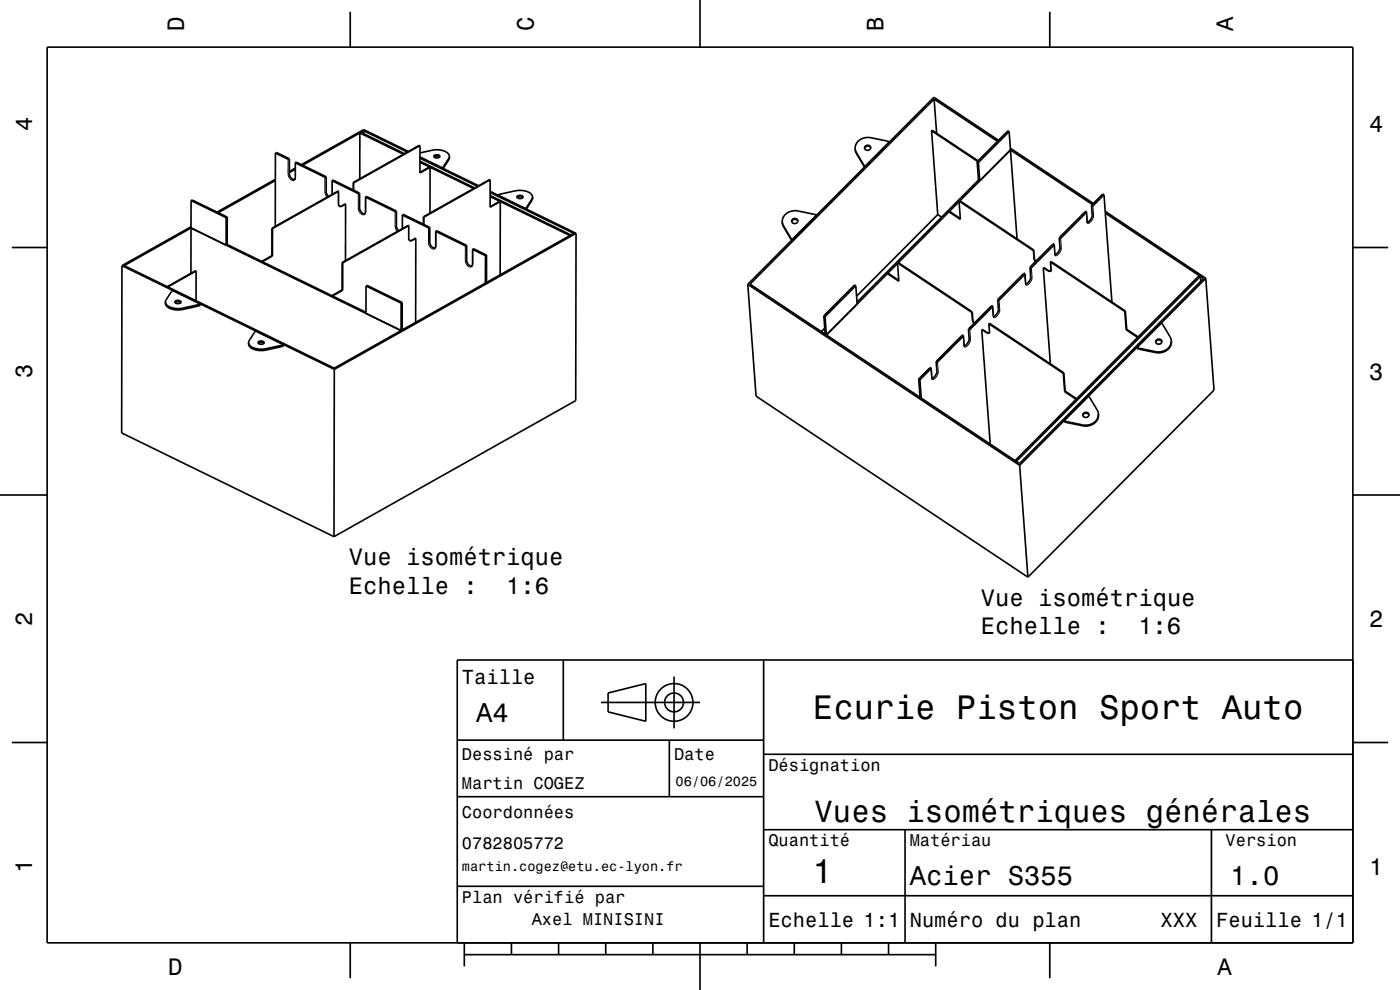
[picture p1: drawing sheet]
<svg xmlns="http://www.w3.org/2000/svg" width="297mm" height="210mm" viewBox="0 0 297 210" stroke-linecap="round" stroke-linejoin="round" font-family="sans-serif">
<g fill="none" stroke="#000" stroke-width=".21">
<path d="M61.1 36.9a1.13 1.13 0 0 0 1.4 1.2l.2-.4M61.1 33.8v3.1M61.4 36.8l-.3 .1M62.6 37.6l.1 .1M62.7 34.6v3.1M68.9 37.6v3.1M70.5 38.4v2.8M75.1 38.8v1.6M94.1 35.4v.3M95.2 33.6v.3M181.7 32.4v.1M183.2 34.9v.2"/>
<path d="M68.9 40.7l.2 .7 .3 .4M69.2 40.7h-.3M71.8 43.2a.51 .51 0 0 0 .2 .6 .51 .51 0 0 0 .6 0M71.8 40.6v2.6M71.8 43.2h.1M72.5 43.7l.1 .1M73.3 43.4l-.7 .4M76 44.2a1.13 1.13 0 0 0 1.4 1.2l.2-.4M76 41.1v3.1M76.3 44.1l-.3 .1M77.5 44.9l.1 .1M77.6 41.8v3.2"/>
<path d="M83.8 48l.2 .7 .3 .4M83.8 44.9v3.1M84.1 47.9l-.3 .1M85.4 45.6v2.9M86.7 50.5a.51 .51 0 0 0 .2 .6 .51 .51 0 0 0 .6 0M86.7 47.9v2.6M86.7 50.5h.1M87.4 51l.1 .1M88.2 50.6l-.7 .5M90 46v1.6M90.9 51.5a1.13 1.13 0 0 0 1.4 1.2l.2-.5M90.9 48.3v3.2"/>
<path d="M91.2 51.4l-.3 .1M92.4 52.2h.1M92.5 49.1v3.1M98.7 55.3a1.24 1.24 0 0 0 1.3 1.3l.3-.6M98.7 52.2v3.1M99 55.2l-.3 .1M100.2 56h.1M100.3 52.9v3.1M111.7 44v.3M112.8 42.2v.3M166.2 47.9v.2M167.7 50.5l.1 .2"/>
<path d="M217.4 58.2l.2 2.1M218.7 58.8l.2 .1M218.8 56.8l.1 2.1M218.9 58.9a1.72 1.72 0 0 1-1.3 1.6v-.2M219.2 53.1l.1 1.8M219.3 54.9l.3 .6M219.4 54.8l-.1 .1M221.3 56.9l.9 .5M222.3 57.3l-.1 .1M222.9 55.6l.1 1.7M223 57.3h.1M223 57.3a.44 .44 0 0 1-.4 .4 .44 .44 0 0 1-.4-.3"/>
<path d="M223.6 52l.2 2.1M223.8 54v.1M224.9 52.6l.3 .1M225 50.6l.2 2.1M225.2 52.7a1.73 1.73 0 0 1-1.3 1.6l-.1-.2M230.5 45.1l.1 2.1M230.6 47.1v.1M231.7 45.7l.3 .1M231.8 43.7l.2 2.1M232 45.8v.1a1.73 1.73 0 0 1-1.3 1.5l-.1-.2M38.8 65.4v.2M42 64.6v.3"/>
<path d="M56.4 74v.3M59.7 73.3v.2M197.5 78.2l.2 2.1M198.8 78.8l.2 .1M198.9 76.8l.1 2.1M199 78.9a1.73 1.73 0 0 1-1.3 1.6v-.2M204.4 71.3l.1 2.1M204.5 73.3v.1M205.6 71.9l.3 .1M205.7 69.9l.2 2.1M205.9 72a1.73 1.73 0 0 1-1.3 1.6l-.1-.2M206.1 66.2l.1 1.8"/>
<path d="M206.2 68l.4 .7M206.4 67.9l-.2 .1M208.3 70l.8 .5M209.2 70.4l-.1 .1M209.8 68.7l.1 1.8M209.9 70.4v.1M209.9 70.5a.44 .44 0 0 1-.3 .3 .44 .44 0 0 1-.5-.3M210.6 65.1l.1 2.1M210.7 67.1v.1M211.8 65.7l.3 .1M211.9 63.7l.2 2.1M212.1 65.8a1.71 1.71 0 0 1-1.3 1.6l-.1-.2"/>
<path d="M217.6 60.2v.1M241.7 73.9v.2M245.1 74.6v.2M197.7 80.2v.1M226.2 89.4l.1 .2M229.6 90.1l.1 .2"/>
</g>
<g fill="none" stroke="#000" stroke-width=".35">
<path d="M10 10h277v190h-277zM74.3 2.5v7.5M148.5 0v10M222.7 2.5v7.5M58.4 38l-12.4 7M58.4 38.3l-12.1 6.8M58.4 32.5l2.7 1.3 .3-.1M58.4 32.5v15.5M58.4 32.5l.3-.2 2.7 1.4M61.4 33.7v3.1a.97 .97 0 0 0 1.2 1.1v-3.4M62.6 34.5l6.3 3.1 .3-.1M62.6 34.5l.3-.1 6.3 3.1"/>
<path d="M62.6 35.7l-1.2 .7M62.6 35.9l-1.2 .7M69.2 37.5v3.4l.5 .8M70.5 38.3l5.5 2.8 .3-.1M70.5 38.3l.2-.1 5.6 2.8M70.5 38.3v2.9M74.9 38.7v1.6M75 38.7h-.1M76.3 28.2l9.3 4.5M76.3 28.2v9.7M76.3 28.2l-12.1 6.8M76.6 28.1l-.3 .1"/>
<path d="M76.6 28.1l9.2 4.5M77.2 27.7l-.6 .4M77.2 27.7l9.2 4.6M77.2 27.7v.7M86.6 32.1l-9.4-4.6-13.3 7.4M89.1 34.4l11.4 5.6M89.1 34.2l11.6 5.7M89.1 33.3l12.4 6.1M89.1 33.6l12.2 5.9M89.1 32.4l2.5-.5a3.4 3.4 0 0 1 3.7 1v.3M89.1 30.9l-14.2 7.8M89.1 30.9l-.1-.1-14 7.9"/>
<path d="M89.1 30.9v5.8l2.1-1.2M91.2 35.5l-.1-.1-2 1.2M91.2 35.5v9.7M92.1 33.3l.6-.2 .6 .2M92.1 33a.79 .79 0 0 1 1.2 .2 .76 .76 0 0 1-1.3-.1zM95.3 33.2v.6l-1.3 1.9M95.3 33.2l-.1 .4-1.4 2M104 38.1l-14.2 7.9M104 38.1v5.9l2.1-1.2M104 38.1h-.1l-14 7.9M181.4 31.5a2.61 2.61 0 0 1 3.4-2.3l3.9 .9-2.6 2.6M181.4 31.5l.3 .8 1.8 3"/>
<path d="M181.4 31.5l.3 1 1.7 2.9M184.7 31.4a.7 .7 0 0 0-.7-.4 .7 .7 0 0 0-.6 .5M197.6 27.7l.1-.1 9.8 6.5M197.6 27.7l9.8 6.5M197.6 27.7l1.3 17.8M198.2 21l.5 7.3M198.2 21l-39.1 39.3 16 10.6M198.2 21l13.4 9M207.3 34.3l.3 3.9M207.3 34.3l.3 .2M207.6 34.5l.2 3.9-.2-.2M207.6 38.2l-25.8 25.9"/>
<path d="M211.8 29.8l-13.7-9.2-39.5 39.7M214.1 27.9l-.3-.1-6.5 6.5M214.1 27.9l1.7 22.8M214.1 27.9l-6.5 6.6M214.3 31.4l17.6 11.8M2.5 52.5h7.5M25.9 56.3l-.1 35.5 45.1 22M25.9 56.3l45 22.1M40.5 48.1l-14.6 8.2M40.5 42.5v15.5M40.5 42.5l7.5 3.7M40.5 42.5l.3-.1 7.4 3.7"/>
<path d="M41.6 57.5l-.1-.1-6 3.4M41.6 57.5l-6 3.4M41.6 57.5v6.3M48 46.2v5.8l.2-.1M48.2 51.9l29.4 14.3M48.2 46.1v5.8M48.2 46.1l-.2 .1M57.7 54.2l-2.2 1.3h.1l2.2-1.2M57.7 54.2l.1 .1M57.7 48.4v5.8M57.7 48.4l.1 .1M57.8 48.5v5.8"/>
<path d="M71.8 40.6l.1 3 .4 .2 .9-.5 .1 .1v11.9M71.8 40.6l-14.1 7.8M71.8 40.6l-14 7.9M72.6 55.7v5.8M72.6 55.7h.1M72.7 55.7v5.9M76.3 41v3.1a.97 .97 0 0 0 1.2 1.1v-3.4M77.5 41.8l.3-.1 6.3 3.1M77.5 41.8l6.3 3.1 .3-.1M84.1 44.8v3.1l.1 .5 .4 .5M85.4 45.6l5.5 2.7h.3M85.4 45.6l.2-.1 5.6 2.8"/>
<path d="M85.4 45.6v2.9M86.7 47.9l.1 3 .4 .1 .9-.5 .1 .1v17.8M86.7 47.9l-14.1 7.8M86.7 47.9l-14 7.8M89.8 46v1.6M89.9 46h-.1M91.2 48.3v3.1a.96 .96 0 0 0 1.1 1.1l.1-3.5M92.4 49h.3l6.3 3.1M92.4 49l6.3 3.2 .3-.1M99 52.1v3.1a.96 .96 0 0 0 1.2 1.1l.1-3.4M100.3 52.9l.2-.1 2.7 1.3M100.3 52.9l2.7 1.3"/>
<path d="M103 54.2v5.9M103.2 54.1v5.8M103.2 54.1l-.2 .1M104 41.7l16.9 8.3M104 41.5l17.1 8.3M104 40.8l17.7 8.7-50.8 28.6-44.6-21.8 14.2-7.9 44.6 21.7v-5.8M104 40.6l18.2 8.9M106.1 42.8l-.1-.1-2 1.1M106.1 42.8v15.5M109.7 41.9l.6-.2 .6 .2M109.7 41.6a.79 .79 0 0 1 1.3 .2 .76 .76 0 0 1-1.3-.1zM113 41.8a2.26 2.26 0 0 0-2.5-1.4l-1.2 .1-3.7 .9 2.9 1.4"/>
<path d="M113 41.8l-.1 .6-1.2 1.9M113 41.8l-.2 .4-1.4 2M120.9 50h.1M121.1 49.8h.1M121.1 49.8l-.2 .2M122.2 49.5l-.1 35.5-51.2 28.8M122.2 49.5l-51.3 28.9M166 47.1l.2 1 1.8 2.8M166.6 45.5l1-.6 1.2-.2 4.4 1-5.1 5.1-1.9-2.9-.3-.9a2.04 2.04 0 0 1 .7-1.5zM169.3 46.9a.7 .7 0 0 0-.7-.4 .7 .7 0 0 0-.6 .5M190.4 55.8l.3 3.9-2.5-1.7 .1-.1 2.4 1.6M190.4 55.8l.1-.1 15.8 10.5"/>
<path d="M190.4 55.8l15.7 10.4h.2M190.4 55.9l-15.1 15.2M198.9 45.5l-17.2 17.3M198.9 45.5l.9 .6M203.5 42.7l.2 3.8-2.4-1.6 .1-.1 2.3 1.6M203.5 42.7l.1-.2 15.7 10.5M203.5 42.7l15.7 10.4h.1M203.5 42.8l-12.9 12.9M203.6 42.6l10.8-10.8 17.3 11.6M217.4 58.1l-.3-.1-5.4 5.6M217.4 58.1l-5.5 5.6-.2-.1M218.5 56.7l.2 2.1a1.67 1.67 0 0 1-1.1 1.5l-.2-2.2"/>
<path d="M219.3 53v.1M219.3 53.1l.1 1.7 .3 .6M222.8 55.5l.1 2-.4-.1-1.1-.7-.1 .2 1.5 20.3M222.8 55.5h.2l15.7 10.5M222.8 55.5l15.8 10.6M223.6 51.9l-4.8 4.9-.3-.1M223.6 51.9l-.2-.1-4.9 4.9M224.7 50.5l.2 2.1a1.59 1.59 0 0 1-1.1 1.4l-.2-2.1M230.5 45l-5.5 5.6-.3-.1M230.5 45l-.3-.1-5.5 5.6M231.6 43.6l.1 2.1a1.6 1.6 0 0 1-1 1.4l-.2-2.1M234.2 41.3l-2.4 2.4-.2-.1"/>
<path d="M234.2 41.3l-.3-.1-2.3 2.4M234.2 41.3l1.7 22.8M234.5 44.8l21.3 14.2M234.5 45.2l19.9 13.3M254.4 58.5l-39.1 39.2M254.4 58.5l.2 .1M254.6 58.6l-39 39.3-.3-.2M254.6 58.6l.1 1.1M254.6 58.6l.7 .5-39 39.2-41-27.2M255.8 59l1.7 23.8-39.4 39.6M255.8 59l-39.5 39.7M287 52.5h7.5"/>
<path d="M35.1 64.1l.1-.5 1.4-2 5.9 2.9M35.1 64.1a2.25 2.25 0 0 0 2.5 1.4l1.2-.1 3.7-.9M35.1 64.1a1.66 1.66 0 0 0 1.7 1.6l2-.1 3.5-.7 .2-.1v-.3M37.2 64.2a.99 .99 0 0 1 1.2 0M37.2 63.9a.78 .78 0 0 1 1.2 .2 .82 .82 0 0 1-1.3-.1zM52.7 72.7a2.56 2.56 0 0 0 3 1.4l4.4-1M52.7 72.7a1.92 1.92 0 0 0 2.3 1.6h1.2l3.5-.8 .4-.1v-.3M54.3 70.2l-1.4 2-.2 .5M54.8 72.8a1 1 0 0 1 1.2 0M54.8 72.5a.78 .78 0 0 1 1.3 .2 .82 .82 0 0 1-1.4-.1zM57.2 71.7l2.9 1.4M70.9 78.4v35.4"/>
<path d="M72.6 61.5l-2.2 1.2 .1 .1 2.2-1.2M72.6 61.5l.1 .1M77.6 60.7l7.5 3.6M77.6 60.7v5.8M77.6 60.7l.3-.2 7.4 3.7M85.3 64.2v5.8M85.3 64.2l-.2 .1M158.6 60.3l1.8 23.7 57.7 38.4M158.6 60.3l57.7 38.4M174.8 67l.3 3.9M174.8 67l.2 .2M175 69.6l-.8 .7"/>
<path d="M175 67.2l.3 3.9M175.1 70.9l.2 .2M181.6 60.6l-.3-.2-6.5 6.6M181.6 60.6l.2 3.9M181.6 60.6l-6.6 6.6M197.5 78.1l-.3-.1-2.3 2.4M197.5 78.1l-2.4 2.5M198.6 76.7l.2 2.1a1.68 1.68 0 0 1-1.1 1.5l-.2-2.2M204.4 71.2l-.3-.1-5.5 5.6M204.4 71.2l-5.5 5.6-.3-.1M205.4 69.9l.2 2a1.66 1.66 0 0 1-1 1.5l-.2-2.2M206.3 66.2l.1 1.7 .3 .7"/>
<path d="M209.8 68.7l.1 1.9-.4-.1-1.1-.6-.1 .1 1.8 24.2M209.8 68.7l15.8 10.5M209.8 68.6v.1M209.8 68.6l15.9 10.5M210.6 65l-4.9 4.9h-.3M210.6 65l-.3-.1-4.9 5M211.7 63.6l.1 2.1a1.6 1.6 0 0 1-1 1.4l-.2-2.1M225.6 79.2l.3 3.9M225.7 79.1l.3 3.9M225.7 79.1l-.1 .1M238.6 66.1l.3 3.9M238.7 66l.3 3.9"/>
<path d="M238.7 66l-.1 .1M238.9 70l2.4 1.6M239 69.9l-.1 .1M239 69.9l2.4 1.6M243.8 71.1l-2.6 2.6M246.4 68.5l1.8 3 .3 .8M246.5 72.5a.7 .7 0 0 0-.7-.4 .7 .7 0 0 0-.6 .5M248.5 72.3a2.58 2.58 0 0 1-3.4 2.5l-3.4-.7-.5-.2v-.2M248.5 72.3a2.61 2.61 0 0 1-3.4 2.3l-3.9-.9M194.9 80.4l.3 3.9M194.9 80.4l.2 .2M195.1 80.6l.3 3.9"/>
<path d="M215.3 97.7h.1M216.3 98.7l1.8 23.7M225.9 83.1l2.4 1.6M226 83l-.1 .1M226 83l2.4 1.6M231 88a.7 .7 0 0 0-.7-.4 .7 .7 0 0 0-.6 .5M233 87.8l-.2-.8-1.9-2.9-5.1 5.1M233 87.8a2.58 2.58 0 0 1-3.3 2.5l-3.5-.7-.4-.2v-.2M233 87.8a2.61 2.61 0 0 1-3.4 2.3l-3.8-.9M0 105h10M287 105h10M119.5 140v17"/>
<path d="M162 140v60M287 140h-190v60M2.5 157.5h7.5M97 157h65M127.5 149h21M129 147l8-2v8l-8-2zM142 157v12M143 143.5v11M287 157.5h7.5M97 169h65M162 176h125M162 160h125"/>
<path d="M192 176v24M257 176v24M97 188h65M162 190h125M74.3 200v7.5M98.5 202.5h100M98.5 200v5M108.5 200v2.5M118.5 200v2.5M128.5 200v2.5M138.5 200v2.5M148.5 200v10"/>
<path d="M158.5 200v2.5M168.5 200v2.5M178.5 200v2.5M188.5 200v2.5M198.5 200v5M222.7 200v7.5"/>
<circle cx="184.1" cy="31.3" r=".62"/>
<circle cx="168.7" cy="46.9" r=".62"/>
<circle cx="245.8" cy="72.5" r=".62"/>
<circle cx="230.3" cy="88" r=".62"/>
<circle cx="143" cy="149" r="2"/>
<circle cx="143" cy="149" r="4"/>
</g>
<g font-size="7.2">
<text x="172.5" y="152.6">Ecurie Piston Sport Auto</text>
<text x="172.3" y="187.3">1</text>
</g>
<text font-size="6.5" x="172.8" y="174.5">Vues isométriques générales</text>
<g font-size="5.8">
<text x="101" y="153.1">A4</text>
<text x="193" y="187.6">Acier S355</text>
<text x="261" y="187.6">1.0</text>
</g>
<g font-size="5">
<text x="39" y="6.5" transform="rotate(-90 39 6.5)">D</text>
<text x="113.2" y="6.5" transform="rotate(-90 113.2 6.5)">C</text>
<text x="187.4" y="6.5" transform="rotate(-90 187.4 6.5)">B</text>
<text x="261.6" y="6.5" transform="rotate(-90 261.6 6.5)">A</text>
<text x="6.8" y="27.8" transform="rotate(-90 6.8 27.8)">4</text>
<text x="290.5" y="28.1">4</text>
<text x="6.8" y="80.3" transform="rotate(-90 6.8 80.3)">3</text>
<text x="290.5" y="80.6">3</text>
<text x="74" y="119.9">Vue isométrique</text>
<text x="74" y="125.9">Echelle :</text>
<text x="107.4" y="125.9">1:6</text>
<text x="208.1" y="128.5">Vue isométrique</text>
<text x="6.8" y="132.8" transform="rotate(-90 6.8 132.8)">2</text>
<text x="208.1" y="134.5">Echelle :</text>
<text x="241.5" y="134.5">1:6</text>
<text x="290.5" y="133.1">2</text>
<text x="6.8" y="185.3" transform="rotate(-90 6.8 185.3)">1</text>
<text x="290.5" y="185.6">1</text>
<text x="35.7" y="206.8">D</text>
<text x="258.3" y="206.8">A</text>
</g>
<g font-size="4.3">
<text x="98" y="145.2">Taille</text>
<text x="163" y="196.6">Echelle 1:1</text>
<text x="193" y="196.6">Numéro du plan</text>
<text x="246.2" y="196.6">XXX</text>
<text x="258" y="196.6">Feuille 1/1</text>
</g>
<g font-size="3.6">
<text x="98" y="161.3">Dessiné par</text>
<text x="143" y="161.3">Date</text>
<text x="98" y="167.5">Martin COGEZ</text>
<text x="163" y="163.5">Désignation</text>
<text x="98" y="173.5">Coordonnées</text>
<text x="163" y="179.5">Quantité</text>
<text x="193" y="179.5">Matériau</text>
<text x="260" y="179.5">Version</text>
<text x="98" y="180.2">0782805772</text>
<text x="98" y="191.5">Plan vérifié par</text>
<text x="112.8" y="196.3">Axel MINISINI</text>
</g>
<g font-size="2.9">
<text x="143.3" y="166.8">06/06/2025</text>
<text x="98" y="184.8">martin.cogez@etu.ec-lyon.fr</text>
</g>
</svg>
